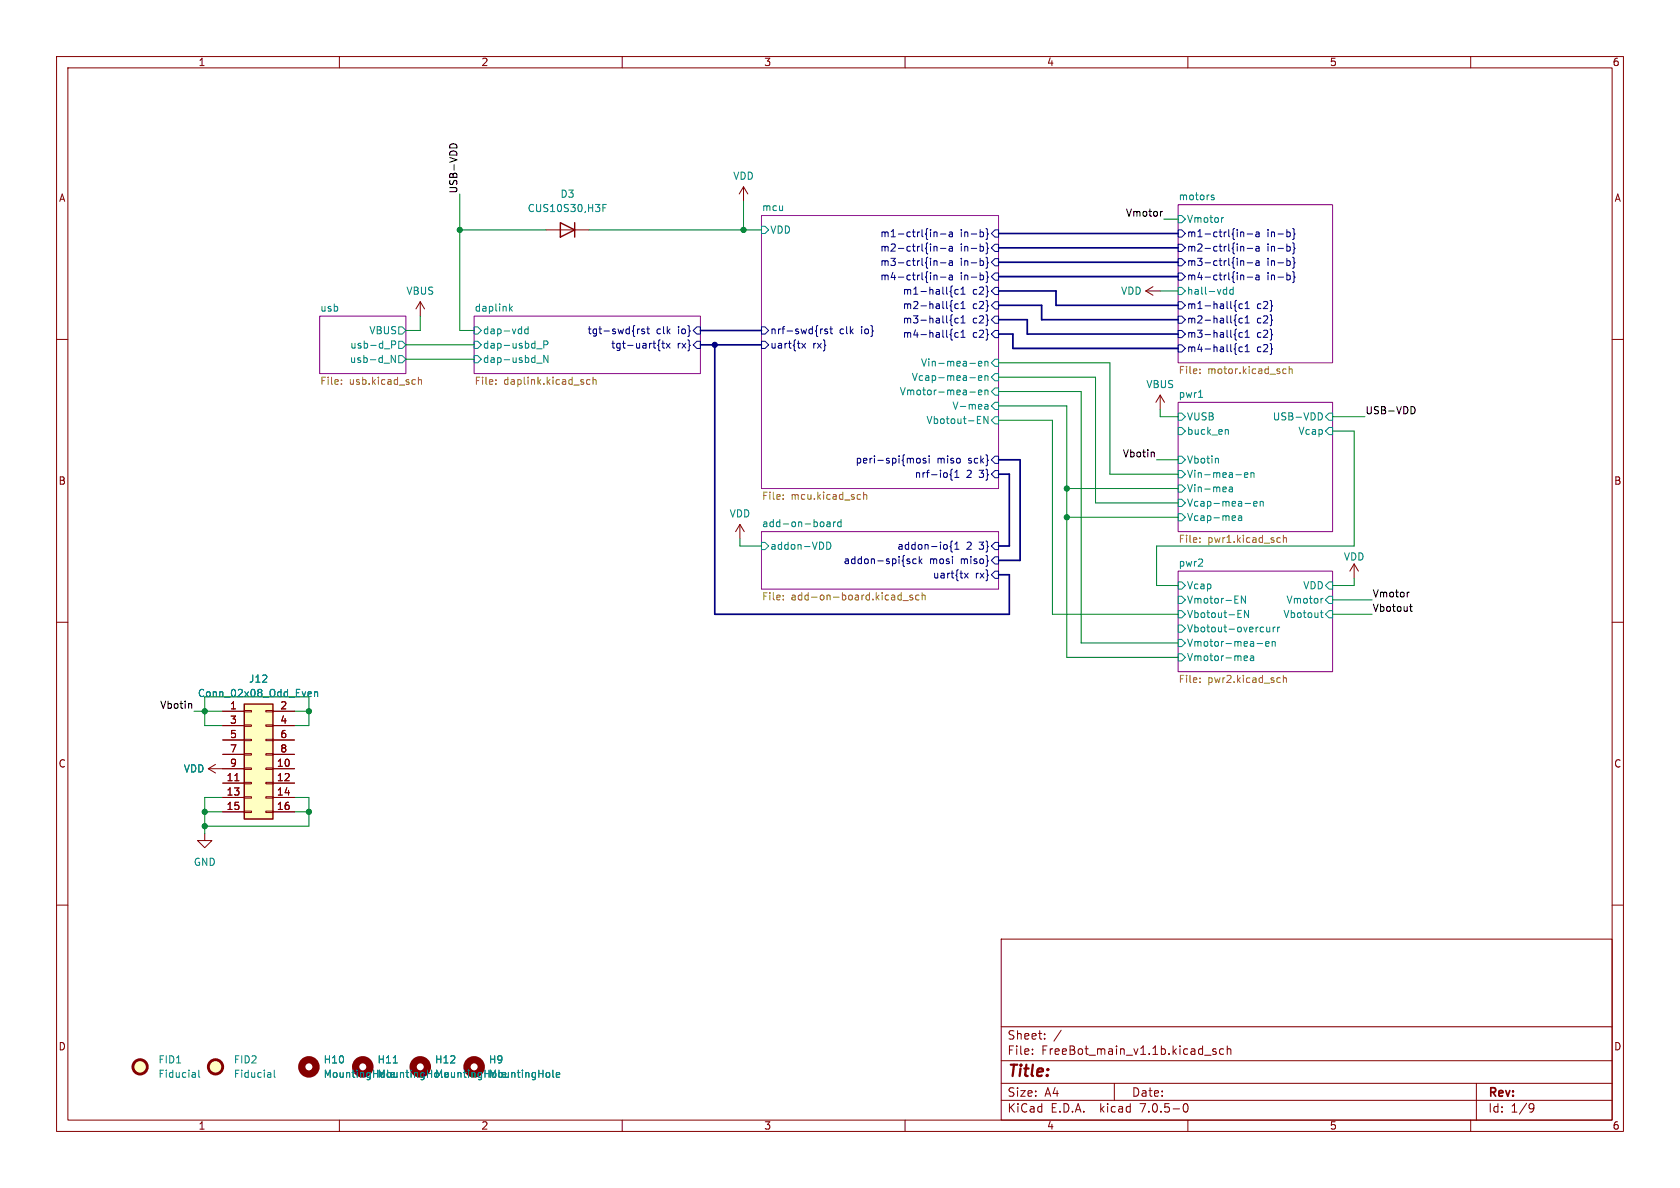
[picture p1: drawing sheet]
<svg xmlns="http://www.w3.org/2000/svg" width="297mm" height="210mm" viewBox="0 0 297 210" stroke-linecap="round" stroke-linejoin="round" font-family="sans-serif">
<g fill="none" stroke="#840000" stroke-width=".18">
<path d="M10 10h277v190h-277zM12 12h273v186h-273zM60 10v2M110 10v2M160 10v2M210 10v2M260 10v2M131.4 33l-.7 1.3M131.4 33v2.6M131.4 33l.8 1.3M10 60h2M74.3 53.3l-.8 1.3"/>
<path d="M74.3 53.3v2.6M74.3 53.3l.8 1.3M96.5 40.6h7.6M202.6 51.4l1.2 .8M202.6 51.4h2.5M203.8 50.7l-1.2 .7M285 60h2M205.1 69.9l-.8 1.2M205.1 69.9v2.5M205.1 69.9l.8 1.2M130.8 92.7l-.8 1.3M130.8 92.7v2.6"/>
<path d="M130.8 92.7l.8 1.3M239.4 99.7l-.8 1.3M239.4 99.7v2.5M239.4 99.7l.8 1.3M10 110h2M285 110h2M36.8 135.9l1.3 .8M36.8 135.9h6.4M38.1 135.1l-1.3 .8M39.4 125.7h3.8M39.4 138.4h3.8M39.4 128.3h3.8"/>
<path d="M39.4 130.8h3.8M39.4 133.4h3.8M41.5 138h.7M43.2 138.3h1.2v.3h-1.2zM43.2 135.8h1.2v.2h-1.2zM43.2 133.2h1.2v.3h-1.2zM43.2 130.7h1.2v.2h-1.2zM43.2 128.1h1.2v.3h-1.2zM43.2 125.6h1.2v.3h-1.2zM47 138.3h1.3v.3h-1.3zM47 135.8h1.3v.2h-1.3zM47 133.2h1.3v.3h-1.3z"/>
<path d="M47 130.7h1.3v.2h-1.3zM47 128.1h1.3v.3h-1.3zM47 125.6h1.3v.3h-1.3zM48.3 135.9h3.8M48.3 125.7h3.8M48.3 138.4h3.8M48.3 128.3h3.8M48.3 130.8h3.8M48.3 133.4h3.8M10 160h2M36.2 147.3v1.3h1.3l-1.3 1.3-1.3-1.3h1.3M39.4 141h3.8"/>
<path d="M39.4 143.5h3.8M43.2 143.4h1.2v.2h-1.2zM43.2 140.8h1.2v.3h-1.2zM47 143.4h1.3v.2h-1.3zM47 140.8h1.3v.3h-1.3zM48.3 141h3.8M48.3 143.5h3.8M285 160h2M177 166h108v32h-108zM60 198v2M110 198v2M160 198v2"/>
<path d="M177 194.5h108M177 191.5h108M177 187.5h108M177 181.5h108M182.5 186.3v.1M182.5 185.5v.1M184.7 183.6v.1M184.7 182.8v.1M187.6 182.1l-1.3 2M197 191.5v3M209.3 195.2l.2-.1a.81 .81 0 0 1 .6 .6 .81 .81 0 0 1-.3 .8l-.1 .1a.81 .81 0 0 1-.4-1.4zM210 198v2"/>
<path d="M213 186.5h1.1M215 185.5l-.4-.1-.2 .2 .1 .2 .5 .2v.3h-.6M216.3 185.5l-.4-.1-.3 .3v.4l.1 .2h.6M217 185.5l.2-.1 .3 .1 .1 .9M217 184.9v1.5M260 198v2M261 191.5v6.5M270.5 195.2l.4-.1 .2 .1a.99 .99 0 0 1-.4 1.4h-.2M271.2 195.7l-.3 .3h-.4"/>
</g>
<g fill="#fff" stroke="#fff" stroke-width=".18">
<path d="M208.3 101h27.3v17.7h-27.3z"/>
<path d="M208.3 71.1h27.3v22.9h-27.3z"/>
<path d="M56.5 55.9h15.3v10.1h-15.3z"/>
<path d="M208.3 36.2h27.3v27.9h-27.3z"/>
<path d="M83.8 55.9h40v10.1h-40z"/>
<path d="M134.6 94h41.9v10.1h-41.9z"/>
<path d="M134.6 38.1h41.9v48.3h-41.9z"/>
</g>
<path d="M134.6 38.1h41.9v48.3h-41.9zM208.3 36.2h27.3v27.9h-27.3zM56.5 55.9h15.3v10.1h-15.3zM83.8 55.9h40v10.1h-40zM208.3 71.1h27.3v22.9h-27.3zM134.6 94h41.9v10.1h-41.9zM208.3 101h27.3v17.7h-27.3z" fill="none" stroke="#840084" stroke-width=".18"/>
<g fill="none" stroke="#008484" stroke-width=".18">
<path d="M106.6 36.7h.4M107.2 36.1h-.6v1.3M208.3 38.1h.6l.6 .6-.6 .7h-.6zM214.2 34.8l.4 .2 .1 .1-.2 .2h-.4M214.2 34.5h.4M216.3 38.5l-.3 .1M70.5 57.8h.6l.7 .6-.7 .7h-.6zM83.8 57.8h.7l.6 .6-.6 .7h-.7zM90.1 53.7v1.3M90.2 54.5l.4 .5M90.6 54.2l-.5 .4M92.1 58.2h.1"/>
<path d="M92.2 57.7v1.3M92.2 58.9l-.1 .1M93.4 57.7v1.3M93.4 58.2h-.4l-.2 .2 .1 .5h.5M134.6 40h.7l.6 .6-.6 .7h-.7zM208.3 50.8h.6l.6 .6-.6 .7h-.6zM216.4 52h.5M216.4 51.2h.5M216.9 50.7v1.3M218 51.2h-.4l-.2 .2 .1 .6h.5M218 50.7v1.3M69.2 60.9h.6l.2-.2-.1-.3-.7-.1v1.2"/>
<path d="M69.9 62.8v1.3l-.7-1.3v1.3M70.5 62.9h.6l.7 .6-.7 .6h-.6zM70.5 60.3h.6l.7 .7-.7 .6h-.6zM83.8 62.9h.7l.6 .6-.6 .6h-.7zM83.8 60.3h.7l.6 .7-.6 .6h-.7zM94.9 64.2h.9M94.9 61.7h.9M96.1 60.9h.6l.2-.2-.1-.3-.7-.1v1.2M96.9 62.8v1.3l-.8-1.3v1.3M171.5 66.8h.9M171.5 69.3h.9M172.8 74.9h.6"/>
<path d="M172.8 73.6h.6M173 64.3l.6-.1-.1-.3h-.3l-.2 .1v.7h.5M173 66.8l.6-.1-.1-.2-.3-.1-.2 .2v.6h.5M173 69.4l.6-.1-.1-.3-.3-.1-.2 .2v.6h.5M174.1 64l.2-.1h.3l.1 .8M174.1 63.9v.8M174.1 66.4v.9M174.1 68.9v.9M174.1 66.5l.2-.1 .3 .1 .1 .8M174.1 69.1l.2-.2 .3 .1 .1 .8M174.1 71.5h.5l.1 .8M174.1 72.3h.6"/>
<path d="M174.7 73.6v1.3l-.8-1.3v1.3M174.7 71.8l-.6 .1M175.3 64.1l.6-.6h.6v1.3h-.6zM175.3 71.8l.6-.7h.6v1.3h-.6zM175.3 74.3l.6-.6h.6v1.2h-.6zM175.9 66h.6v1.3h-.6l-.6-.6zM175.9 68.6h.6v1.3h-.6l-.6-.7zM208.3 73h.6l.6 .7-.6 .6h-.6zM208.3 75.6h.6l.6 .6-.6 .6h-.6zM211.9 70.2h.7M216.8 75.9l.4 .2v.7M233.4 73a.68 .68 0 0 1 .4 .6 .68 .68 0 0 1-.4 .6"/>
<path d="M234.9 73h.7v1.3h-.7l-.6-.6zM234.9 75.6h.7v1.2h-.7l-.6-.6zM134.6 95.9h.7l.6 .6-.6 .7h-.7zM146.2 95.8a.64 .64 0 0 1 .7 .7 .64 .64 0 0 1-.7 .6zM146.2 92.3h.5l.1 .8M146.8 92.6h-.5l-.2 .2 .2 .3 .5-.1M147.4 92.3v.8M147.7 92.3l-.3 .2M148.7 92.3h-.4l-.2 .2 .1 .5h.5M148.7 91.8v1.3M208.3 80.6h.6l.6 .7-.6 .6h-.6zM208.3 83.2h.6l.6 .6-.6 .7h-.6z"/>
<path d="M208.3 85.7h.6l.6 .7-.6 .6h-.6zM208.3 90.8h.6l.6 .6-.6 .7h-.6zM208.3 88.3h.6l.6 .6-.6 .6h-.6zM215.2 81l.2 .2v.7M217.3 86.2h.5l.1 .7M217.9 86.4l-.4 .1-.2 .1 .2 .3h.4M218.4 91.2v.3l-.6 .1M218.5 83.9h1M219 91.2h.5v.8M219.5 91.5h-.4l-.2 .2 .2 .3h.4M220 84l.6-.1-.1-.3h-.3l-.2 .1 .1 .6h.4M220.1 89h1"/>
<path d="M221.1 83.7l.2-.1h.3l.1 .8M221.1 83.6v.8M221.6 89.1l.6-.2v-.2l-.4-.1-.2 .2 .1 .6h.5M222.8 88.8l.2-.2 .3 .1v.8M222.8 88.6v.9M208.3 102.9h.6l.6 .6-.6 .6h-.6zM208.3 105.4h.6l.6 .6-.6 .7h-.6zM208.3 110.5h.6l.6 .6-.6 .7h-.6zM208.3 108h.6l.6 .6-.6 .6h-.6zM208.3 115.6h.6l.6 .6-.6 .6h-.6zM208.3 113h.6l.6 .7-.6 .6h-.6zM218.9 109.2h.6"/>
<path d="M218.9 107.9h.6M220 116.7h.5M220 116l.4-.1 .1 .3-.6 .2M220.2 105.4v1.2l-.7-1.2v1.2M220.7 107.9v1.3l-.7-1.3v1.3M221.1 116h.5v.8M221.6 116.2l-.4 .1-.2 .2 .2 .3 .4-.1M222.2 113.8h1M223.8 113.8l.6-.1-.1-.2-.4-.1-.1 .2v.6h.5M223.9 110.9l.1 .7 .3 .1 .2-.1M224.5 110.9v.8M224.9 113.5l.2-.1 .3 .1v.7"/>
<path d="M224.9 113.4v.8M225.1 110.9v.8M225.4 110.9l-.3 .2M225.9 110.9v.8M226.2 110.9l-.3 .2M233.4 108.3h.5M233.6 107.9v1.1l.3 .2M233.9 105.8h-.2M234.9 102.9h.7v1.2h-.7l-.6-.6zM234.9 105.4h.7v1.3h-.7l-.6-.7zM234.9 108h.7v1.2h-.7l-.6-.6zM54.6 122.3h.4l.1 .3-.6 .1"/>
<path d="M55 123.1h-.4M55.6 122.4l.2-.1h.3l.1 .8M55.6 122.3v.8M34.5 189.7v.7M34.5 190.4h-.1M34.5 189.9l-.1 .1M35.1 189.2v1.1l.2 .1M47.8 189.7l.1 .7M47.9 190.4h-.1M47.9 189.9l-.1 .1M48.5 189.2v1.1l.2 .1M69.5 187.9h.8"/>
<path d="M97.8 190.4h.1M98.3 190l.6-.1v-.2l-.4-.1-.2 .2 .1 .6h.5"/>
</g>
<g fill="none" stroke="#848400" stroke-width=".18">
<path d="M60.4 67.8v.1M60.4 67.2v.1M73.3 67.1l.1 .1M73.4 67.9h-.1M74 66.7v1.2M74 67.2l.2-.1 .3 .1v.7M87.7 67.8v.1M87.7 67.2v.1M104.3 67.2l-.4-.1-.2 .2 .1 .6h.5M104.8 67.2l.2-.1 .3 .1 .1 .7M104.8 66.7v1.2M212.1 65.3v.1"/>
<path d="M212.1 65.9v.1M226.8 65.8l.2 .2h.4M227.4 65.3l-.4-.1-.2 .2M227.9 65.3l.2-.1 .3 .1 .1 .7M227.9 64.8v1.2M138.5 87.5v.1M138.5 88.1v.2M151.8 87.4l.3 .1M152.1 88.2l-.3 .1M152.7 87.5l.2-.1 .3 .1v.8M152.7 87v1.3M212.1 95.1v.1"/>
<path d="M212.1 95.8v.1M226 95l.3 .1M226.3 95.8l-.3 .1M226.9 94.6v1.3M226.9 95.2l.2-.2 .3 .1v.8M138.5 105.9v.1M138.5 105.3v.1M159.2 105.2l.1 .1M159.3 104.8v1.2M159.3 106h-.1M159.6 106.2h1M161.3 105.3l-.3-.1-.2 .2 .1 .2 .4 .1v.3h-.5"/>
<path d="M162.5 105.3l-.4-.1-.2 .2 .1 .6h.5M163 105.3l.2-.1 .3 .1 .1 .7M163 104.8v1.2M212.1 119.9v.1M226 119.8l.3 .1M226.9 119.9l.2-.1 .3 .1v.8M226.9 119.4v1.3M212.1 120.5v.2M226.3 120.6l-.3 .1"/>
</g>
<g fill="none" stroke="#000084" stroke-width=".18">
<path d="M112.7 58.2v.8M113.1 58.2l-.4 .2M113.9 58.2h-.3l-.2 .1 .1 .2 .4 .1v.3h-.5M114.3 58.2h.5M114.5 57.7v1.1l.3 .2M123.2 57.8h.6v1.3h-.6l-.6-.7zM134.6 57.8h.7l.6 .6-.6 .7h-.7zM145.1 58.2v.8M145.4 58.2l-.3 .2M146.3 58.2h-.3l-.2 .1 .1 .2 .4 .1v.3h-.5M146.7 58.2h.5M146.9 57.7v1.1l.3 .2"/>
<path d="M165.1 41.1l.2-.1 .3 .1 .1 .8M165.1 46.2l.2-.1h.3l.1 .8M165.1 43.7l.2-.2 .3 .1 .1 .8M165.1 48.7l.2-.1 .3 .1 .1 .8M165.1 41v.9M165.1 43.5v.9M165.1 46.1v.8M165.1 48.6v.9M166.3 41.4h.9M166.3 46.5h.9M166.3 43.9h.9M166.3 49h.9"/>
<path d="M167.8 41.1h.5l.1 .8M167.8 46.1h.5l.1 .8M167.8 43.6h.5l.1 .8M167.8 48.7h.5l.1 .8M168.1 56.7v.7l.3 .2M168.1 54.1v.8l.3 .1M168.1 59.2v.7l.3 .2M168.1 51.6v.7l.3 .2M168.4 41.3l-.4 .1-.2 .2 .2 .3 .4-.1M168.4 46.4l-.4 .1-.2 .1 .2 .3h.4M168.4 43.9h-.4l-.2 .2 .2 .3 .4-.1M168.4 48.9l-.4 .1-.2 .2 .2 .3 .4-.1"/>
<path d="M168.4 55.6l-.3 .2v.8M168.4 53.1l-.3 .2v.7M168.4 58.2l-.3 .2v.7M168.4 50.6l-.3 .1v.8M169.4 56.3l-.4-.1-.2 .3 .1 .5h.5M169.4 53.8l-.4-.1-.2 .2 .1 .6h.5M169.4 58.8h-.4l-.2 .2 .1 .6h.5M169.4 51.2h-.4l-.2 .2 .1 .6h.5M169.9 57.1h.7M169.9 54.6h.7M169.9 59.6h.7M169.9 52h.7"/>
<path d="M169.9 51.1l.4-.4v1.3M169.9 53.6l.4-.3v1.3M169.9 56.2l.4-.4v1.3M169.9 58.7l.4-.3v1.2M173.8 43.7v.6M173.8 41.1v.6M173.8 46.2v.6M173.8 48.7v.7M174.3 40.4l.2 .2v.6l.2 .2-.2 .2v.6l-.2 .1M174.3 45.5l.2 .2v.6l.2 .2-.2 .1v.6l-.2 .2M174.3 42.9l.2 .2v.6l.2 .2-.2 .2v.6l-.2 .2M174.3 48l.2 .2v.6l.2 .2-.2 .2v.6l-.2 .2"/>
<path d="M175.3 43.8l.6-.6h.6v1.3h-.6zM175.3 41.3l.6-.7h.6v1.3h-.6zM175.3 51.4l.6-.6h.6v1.3h-.6zM175.3 56.5l.6-.6h.6v1.3h-.6zM175.3 54l.6-.7h.6v1.3h-.6zM175.3 59.1l.6-.7h.6v1.3h-.6zM175.9 45.7h.6v1.3h-.6l-.6-.6zM175.9 48.3h.6v1.2h-.6l-.6-.6zM208.3 40.6h.6l.6 .7-.6 .6h-.6zM208.3 45.7h.6l.6 .7-.6 .6h-.6zM208.3 43.2h.6l.6 .6-.6 .7h-.6zM208.3 48.3h.6l.6 .6-.6 .6h-.6z"/>
<path d="M208.3 55.9h.6l.6 .6-.6 .7h-.6zM208.3 53.3h.6l.6 .7-.6 .6h-.6zM208.3 58.4h.6l.6 .7-.6 .6h-.6zM218.6 55.6l-.2 .2v.6l-.2 .2 .2 .2v.6l.2 .2M218.6 53.1l-.2 .2v.6l-.2 .2 .2 .2v.6l.2 .1M218.6 58.2l-.2 .2v.6l-.2 .2 .2 .1v.6l.2 .2M219.3 41v.9M219.3 43.5v.9M219.3 46.1v.8M219.3 48.6v.9M219.3 41.1l.2-.1 .3 .1 .1 .8M219.3 43.7l.2-.2 .3 .1 .1 .8"/>
<path d="M219.3 46.2l.2-.1h.3l.1 .8M219.3 48.7l.2-.1 .3 .1 .1 .8M219.6 53.8l-.3-.1-.3 .2 .2 .6h.4M219.6 56.3l-.3-.1-.3 .3 .2 .5h.4M219.6 58.8h-.3l-.3 .2 .2 .6h.4M220.1 57.1h.7M220.1 53.6l.4-.3v1.3M220.1 56.2l.4-.4v1.3M220.1 58.7l.4-.3v1.2M220.1 54.6h.7M220.1 59.6h.7M220.5 41.4h1"/>
<path d="M220.5 46.5h1M220.5 43.9h1M220.5 49h1M222.1 41.1h.4l.1 .8M222.1 43.6h.4l.1 .8M222.1 46.1h.4l.1 .8M222.1 48.7h.4l.1 .8M222.6 41.3l-.4 .1-.2 .2 .2 .3 .4-.1M222.6 43.9h-.4l-.2 .2 .2 .3 .4-.1M222.6 46.4l-.4 .1-.2 .1 .2 .3h.4M222.6 48.9l-.4 .1-.2 .2 .2 .3 .4-.1M227.9 41l.2 .2v.4l-.2 .3"/>
<path d="M227.9 43.5l.2 .3v.4l-.2 .2M227.9 46.1l.2 .2v.4l-.2 .2M227.9 48.6l.2 .3v.3l-.2 .3M228.5 40.4l.3 .2v.6l.2 .2-.2 .2v.6l-.3 .1M228.5 42.9l.3 .2v.6l.2 .2-.2 .2v.6l-.3 .2M228.5 45.5l.3 .2v.6l.2 .2-.2 .1v.6l-.3 .2M228.5 48l.3 .2v.6l.2 .2-.2 .2v.6l-.3 .2M116.7 60.1l-.2 .2v.6l-.2 .2 .2 .1v.6l.2 .2M117 60.7h.5M117.2 60.3v1.1l.3 .1M117.8 60.7l.7 .8M118.5 60.7l-.7 .8"/>
<path d="M123.2 60.3h.6v1.3h-.6l-.6-.6zM134.6 60.3h.7l.6 .7-.6 .6h-.7zM141.7 60.7l.7 .8M142.4 60.7l-.7 .8M208.3 61h.6l.6 .6-.6 .6h-.6zM218.6 60.7l-.2 .2v.6l-.2 .2 .2 .2v.6l.2 .2M219.6 61.4l-.3-.1-.3 .3 .2 .5h.4M220.1 61.3l.4-.4v1.3M220.1 62.2h.7M160.7 99.2l.2 .2-.2 .2M160.7 98.8l.1 .1M162 98.9l-.4-.1-.2 .2 .1 .6h.5"/>
<path d="M162.1 81.1l.2-.1 .3 .1 .1 .5-.1 .2-.3 .1-.2-.2zM162.5 98.4v1.2M162.6 99.2l.4 .4M163 98.8l-.5 .5M163.7 81.1l-.3-.1-.2 .2v.2l.5 .1v.3h-.5M164.3 80.6v.1M164.3 81v.9M167.2 96.3l.3 .2v.4l-.3 .2M168.4 95.6l-.3 .2v.6l-.1 .2 .1 .2v.6l.3 .2M168.4 82.9l-.3 .2v.6l-.1 .2 .1 .2v.6l.3 .2M168.8 96.2l.4-.4v1.3M168.8 97.1h.7"/>
<path d="M168.8 83.5l.4-.4v1.3M168.8 84.4h.7M175.3 81.3l.6-.7h.6v1.3h-.6zM175.3 83.8l.6-.6h.6v1.3h-.6zM175.9 98.4h.6v1.3h-.6l-.6-.6zM175.9 95.9h.6v1.3h-.6l-.6-.7zM170.5 101.3l.7 .9M171.2 101.3l-.7 .9M175.3 101.6l.6-.6h.6v1.2h-.6z"/>
</g>
<g fill="#ffffc2" stroke="#ffffc2" stroke-width=".18">
<path d="M43.2 124.5h5.1v20.3h-5.1z"/>
<circle cx="38.1" cy="188.6" r="1.27"/>
<circle cx="24.8" cy="188.6" r="1.27"/>
</g>
<g fill="none" stroke="#840000" stroke-width=".51">
<circle cx="24.8" cy="188.6" r="1.27"/>
<circle cx="38.1" cy="188.6" r="1.27"/>
</g>
<g fill="none" stroke="#840000" stroke-width="1.3">
<circle cx="54.6" cy="188.6" r="1.27"/>
<circle cx="64.1" cy="188.6" r="1.27"/>
<circle cx="74.3" cy="188.6" r="1.27"/>
<circle cx="83.8" cy="188.6" r="1.27"/>
</g>
<path d="M99.1 39.4l2.5 1.2-2.5 1.3zM101.6 39.4v2.5M43.2 124.5h5.1v20.3h-5.1z" fill="none" stroke="#840000" stroke-width=".25"/>
<path d="M79.5 25.8a.68 .68 0 0 1 .6-.4 .68 .68 0 0 1 .7 .4M205.5 37.4h-.2M203.9 79.9l.2 .2v.7M249.7 71.9a.68 .68 0 0 1 .5 .6 .68 .68 0 0 1-.5 .6M249.1 104.7l-.3 .1M249.2 107.2h.5M249.4 106.8v1.1l.3 .2M33.7 124.4l.2 .2v.6" fill="none" stroke="#000" stroke-width=".18"/>
<g fill="none" stroke="#000084" stroke-width=".3">
<path d="M123.8 58.4h10.8M176.5 43.8h31.8M176.5 46.4h31.8M176.5 54h7.6v2.5h24.2M176.5 51.4h10.2v2.6h21.6M176.5 56.5h5.1v2.6h26.7M176.5 41.3h31.8M176.5 59.1h2.6v2.5h29.2M176.5 48.9h31.8M123.8 61h10.8M126.4 61v47.6h52v-7h-1.9M176.5 83.8h1.9v12.7h-1.9"/>
<path d="M176.5 81.3h3.8v17.8h-3.8"/>
</g>
<g fill="none" stroke="#008400" stroke-width=".18">
<path d="M81.3 34.3v24.1h2.5M131.4 35.6v5M205.7 38.7h2.6M74.3 55.9v2.5h-2.5M81.3 40.6h15.2M104.1 40.6h30.5M205.1 51.4h3.2M71.8 61h12M71.8 63.5h12M176.5 71.8h12.1v44.4h19.7M176.5 74.3h9.6v34.3h22.2M176.5 69.2h14.6v44.5h17.2"/>
<path d="M176.5 66.7h17.2v22.2h14.6M176.5 64.1h19.7v19.7h12.1M205.1 72.4v1.3h3.2M235.6 76.2h3.8v20.3h-34.9v7h3.8M235.6 73.7h5.7M130.8 95.3v1.2h3.8M188.6 91.4h19.7M188.6 86.4h19.7M204.5 81.3h3.8M235.6 108.6h7M235.6 106h7M239.4 102.2v1.3h-3.8"/>
<path d="M34.3 125.7h5.1M39.4 128.3h-3.2v-5.1h18.4v5.1h-2.5M52.1 125.7h2.5M36.2 143.5h3.2M39.4 141h-3.2v6.3M52.1 141h2.5v5.1h-18.4M52.1 143.5h2.5"/>
</g>
<g fill="#008400" stroke="#008400" stroke-width=".18">
<circle cx="131.4" cy="40.6" r=".46"/>
<circle cx="81.3" cy="40.6" r=".46"/>
<circle cx="188.6" cy="86.4" r=".46"/>
<circle cx="188.6" cy="91.4" r=".46"/>
<circle cx="54.6" cy="125.7" r=".46"/>
<circle cx="54.6" cy="143.5" r=".46"/>
<circle cx="36.2" cy="125.7" r=".46"/>
<circle cx="36.2" cy="143.5" r=".46"/>
<circle cx="36.2" cy="146.1" r=".46"/>
</g>
<circle cx="126.4" cy="61" r=".46" fill="#000084" stroke="#000084" stroke-width=".18"/>
<text font-size="2.8" fill="#840000" x="178" y="190.8">Title:</text>
<g font-size="2.1" fill="#840000">
<text x="178" y="183.9">Sheet:</text>
<text x="178" y="186.6">File:</text>
<text x="184" y="186.6">FreeBot_main_v1.1b.kicad_sch</text>
<text x="178" y="196.8">KiCad</text>
<text x="178" y="194">Size:</text>
<text x="184.6" y="194">A4</text>
<text x="185.7" y="196.8">E.D.A.</text>
<text x="194.4" y="196.8">kicad</text>
<text x="200" y="194">Date:</text>
<text x="201.5" y="196.8">7.0.5-0</text>
<text x="263" y="194.2">Rev:</text>
<text x="263" y="196.8">Id:</text>
<text x="267" y="196.8">1/9</text>
</g>
<g font-size="1.8" fill="#840000">
<text x="35" y="11.8">1</text>
<text x="85" y="11.8">2</text>
<text x="135" y="11.8">3</text>
<text x="185" y="11.8">4</text>
<text x="235" y="11.8">5</text>
<text x="285" y="11.8">6</text>
<text x="10.4" y="35.8">A</text>
<text x="285.4" y="35.8">A</text>
<text x="10.3" y="85.8">B</text>
<text x="285.3" y="85.8">B</text>
<text x="40.6" y="125.5">1</text>
<text x="49.5" y="125.5">2</text>
<text x="40.6" y="128">3</text>
<text x="40.6" y="130.6">5</text>
<text x="49.5" y="128">4</text>
<text x="49.5" y="130.6">6</text>
<text x="10.3" y="135.8">C</text>
<text x="40.6" y="133.1">7</text>
<text x="40.6" y="135.6">9</text>
<text x="48.9" y="135.6">10</text>
<text x="49.5" y="133.1">8</text>
<text x="285.3" y="135.8">C</text>
<text x="40" y="138.2">11</text>
<text x="40" y="140.7">13</text>
<text x="40" y="143.3">15</text>
<text x="48.9" y="138.2">12</text>
<text x="48.9" y="140.7">14</text>
<text x="48.9" y="143.3">16</text>
<text x="10.3" y="185.8">D</text>
<text x="285.3" y="185.8">D</text>
<text x="35" y="199.8">1</text>
<text x="85" y="199.8">2</text>
<text x="135" y="199.8">3</text>
<text x="185" y="199.8">4</text>
<text x="235" y="199.8">5</text>
<text x="285" y="199.8">6</text>
</g>
<g font-size="1.8">
<text x="80.9" y="34.3" transform="rotate(-90 80.9 34.3)">USB-VDD</text>
<text x="199" y="38.4">Vmotor</text>
<text x="241.3" y="73.3">USB-VDD</text>
<text x="198.5" y="80.9">Vbotin</text>
<text x="242.6" y="105.7">Vmotor</text>
<text x="242.6" y="108.2">Vbotout</text>
<text x="28.3" y="125.4">Vbotin</text>
</g>
<g font-size="1.8" fill="#008484">
<text x="99" y="35.1">D3</text>
<text x="129.6" y="31.9">VDD</text>
<text x="208.3" y="35.5">motors</text>
<text x="93.2" y="37.7">CUS10S30,H3F</text>
<text x="134.6" y="37.4">mcu</text>
<text x="136.1" y="41.5">VDD</text>
<text x="209.7" y="39.6">Vmotor</text>
<text x="71.8" y="52.3">VBUS</text>
<text x="198.1" y="52.3">VDD</text>
<text x="209.7" y="52.3">hall-vdd</text>
<text x="56.5" y="55.2">usb</text>
<text x="65.3" y="59.2">VBUS</text>
<text x="83.8" y="55.2">daplink</text>
<text x="85.3" y="59.2">dap-vdd</text>
<text x="61.8" y="64.3">usb-d_N</text>
<text x="61.9" y="61.8">usb-d_P</text>
<text x="85.3" y="64.3">dap-usbd_N</text>
<text x="85.3" y="61.8">dap-usbd_P</text>
<text x="162.8" y="65">Vin-mea-en</text>
<text x="159" y="70">Vmotor-mea-en</text>
<text x="161.2" y="67.5">Vcap-mea-en</text>
<text x="202.6" y="68.8">VBUS</text>
<text x="208.3" y="70.4">pwr1</text>
<text x="163.8" y="75.1">Vbotout-EN</text>
<text x="168.4" y="72.6">V-mea</text>
<text x="209.7" y="74.5">VUSB</text>
<text x="209.7" y="77">buck_en</text>
<text x="225" y="74.5">USB-VDD</text>
<text x="229.5" y="77">Vcap</text>
<text x="209.7" y="82.1">Vbotin</text>
<text x="209.7" y="84.6">Vin-mea-en</text>
<text x="209.7" y="87.2">Vin-mea</text>
<text x="209.7" y="89.7">Vcap-mea-en</text>
<text x="128.9" y="91.6">VDD</text>
<text x="134.6" y="93.3">add-on-board</text>
<text x="209.7" y="92.3">Vcap-mea</text>
<text x="136.1" y="97.3">addon-VDD</text>
<text x="208.3" y="100.3">pwr2</text>
<text x="237.5" y="99.3">VDD</text>
<text x="209.7" y="104.3">Vcap</text>
<text x="209.7" y="106.9">Vmotor-EN</text>
<text x="227.4" y="106.9">Vmotor</text>
<text x="230.4" y="104.3">VDD</text>
<text x="209.7" y="112">Vbotout-overcurr</text>
<text x="209.7" y="109.4">Vbotout-EN</text>
<text x="226.9" y="109.4">Vbotout</text>
<text x="209.7" y="117">Vmotor-mea</text>
<text x="209.7" y="114.5">Vmotor-mea-en</text>
<text x="34.9" y="123.4">Conn_02x08_Odd_Even</text>
<text x="44" y="120.8">J12</text>
<text x="32.4" y="136.7">VDD</text>
<text x="34.2" y="153.2">GND</text>
<text x="27.9" y="188.2">FID1</text>
<text x="27.9" y="190.7">Fiducial</text>
<text x="41.3" y="188.2">FID2</text>
<text x="41.3" y="190.7">Fiducial</text>
<text x="57.2" y="188.2">H10</text>
<text x="57.2" y="190.7">MountingHole</text>
<text x="66.7" y="188.2">H11</text>
<text x="66.7" y="190.7">MountingHoleMountingHole</text>
<text x="76.8" y="188.2">H12</text>
<text x="86.4" y="188.2">H9</text>
<text x="86.4" y="190.7">MountingHole</text>
</g>
<g font-size="1.8" fill="#000084">
<text x="155.6" y="44.6">m2-ctrl{in-a</text>
<text x="155.6" y="47.2">m3-ctrl{in-a</text>
<text x="155.6" y="42.1">m1-ctrl{in-a</text>
<text x="169.7" y="44.6">in-b}</text>
<text x="169.7" y="47.2">in-b}</text>
<text x="169.7" y="42.1">in-b}</text>
<text x="209.7" y="42.1">m1-ctrl{in-a</text>
<text x="209.7" y="47.2">m3-ctrl{in-a</text>
<text x="209.7" y="44.6">m2-ctrl{in-a</text>
<text x="223.9" y="42.1">in-b}</text>
<text x="223.9" y="47.2">in-b}</text>
<text x="223.9" y="44.6">in-b}</text>
<text x="155.6" y="49.7">m4-ctrl{in-a</text>
<text x="159.6" y="52.3">m1-hall{c1</text>
<text x="169.7" y="49.7">in-b}</text>
<text x="171.9" y="52.3">c2}</text>
<text x="209.7" y="49.7">m4-ctrl{in-a</text>
<text x="223.9" y="49.7">in-b}</text>
<text x="103.9" y="59.2">tgt-swd{rst</text>
<text x="116" y="59.2">clk</text>
<text x="119.9" y="59.2">io}</text>
<text x="136.1" y="59.2">nrf-swd{rst</text>
<text x="148.3" y="59.2">clk</text>
<text x="152.2" y="59.2">io}</text>
<text x="159.6" y="57.3">m3-hall{c1</text>
<text x="159.6" y="54.8">m2-hall{c1</text>
<text x="159.6" y="59.9">m4-hall{c1</text>
<text x="171.9" y="57.3">c2}</text>
<text x="171.9" y="54.8">c2}</text>
<text x="171.9" y="59.9">c2}</text>
<text x="209.7" y="57.3">m2-hall{c1</text>
<text x="209.7" y="54.8">m1-hall{c1</text>
<text x="209.7" y="59.9">m3-hall{c1</text>
<text x="222.1" y="57.3">c2}</text>
<text x="222.1" y="54.8">c2}</text>
<text x="222.1" y="59.9">c2}</text>
<text x="108" y="61.8">tgt-uart{tx</text>
<text x="119.7" y="61.8">rx}</text>
<text x="136.1" y="61.8">uart{tx</text>
<text x="143.6" y="61.8">rx}</text>
<text x="209.7" y="62.4">m4-hall{c1</text>
<text x="222.1" y="62.4">c2}</text>
<text x="151.2" y="82.1">peri-spi{mosi</text>
<text x="165.6" y="82.1">miso</text>
<text x="171.2" y="82.1">sck}</text>
<text x="161.7" y="84.6">nrf-io{1</text>
<text x="170.8" y="84.6">2</text>
<text x="173.1" y="84.6">3}</text>
<text x="149.1" y="99.9">addon-spi{sck</text>
<text x="158.6" y="97.3">addon-io{1</text>
<text x="164.3" y="99.9">mosi</text>
<text x="169.9" y="99.9">miso}</text>
<text x="170.8" y="97.3">2</text>
<text x="173.1" y="97.3">3}</text>
<text x="164.9" y="102.4">uart{tx</text>
<text x="172.4" y="102.4">rx}</text>
</g>
<g font-size="1.8" fill="#848400">
<text x="56.5" y="68.3">File:</text>
<text x="61.7" y="68.3">usb.kicad_sch</text>
<text x="83.8" y="68.3">File:</text>
<text x="89" y="68.3">daplink.kicad_sch</text>
<text x="208.3" y="66.4">File:</text>
<text x="213.4" y="66.4">motor.kicad_sch</text>
<text x="134.6" y="88.6">File:</text>
<text x="139.8" y="88.6">mcu.kicad_sch</text>
<text x="208.3" y="96.2">File:</text>
<text x="213.4" y="96.2">pwr1.kicad_sch</text>
<text x="134.6" y="106.4">File:</text>
<text x="139.8" y="106.4">add-on-board.kicad_sch</text>
<text x="208.3" y="121">File:</text>
<text x="213.4" y="121">pwr2.kicad_sch</text>
</g>
</svg>
